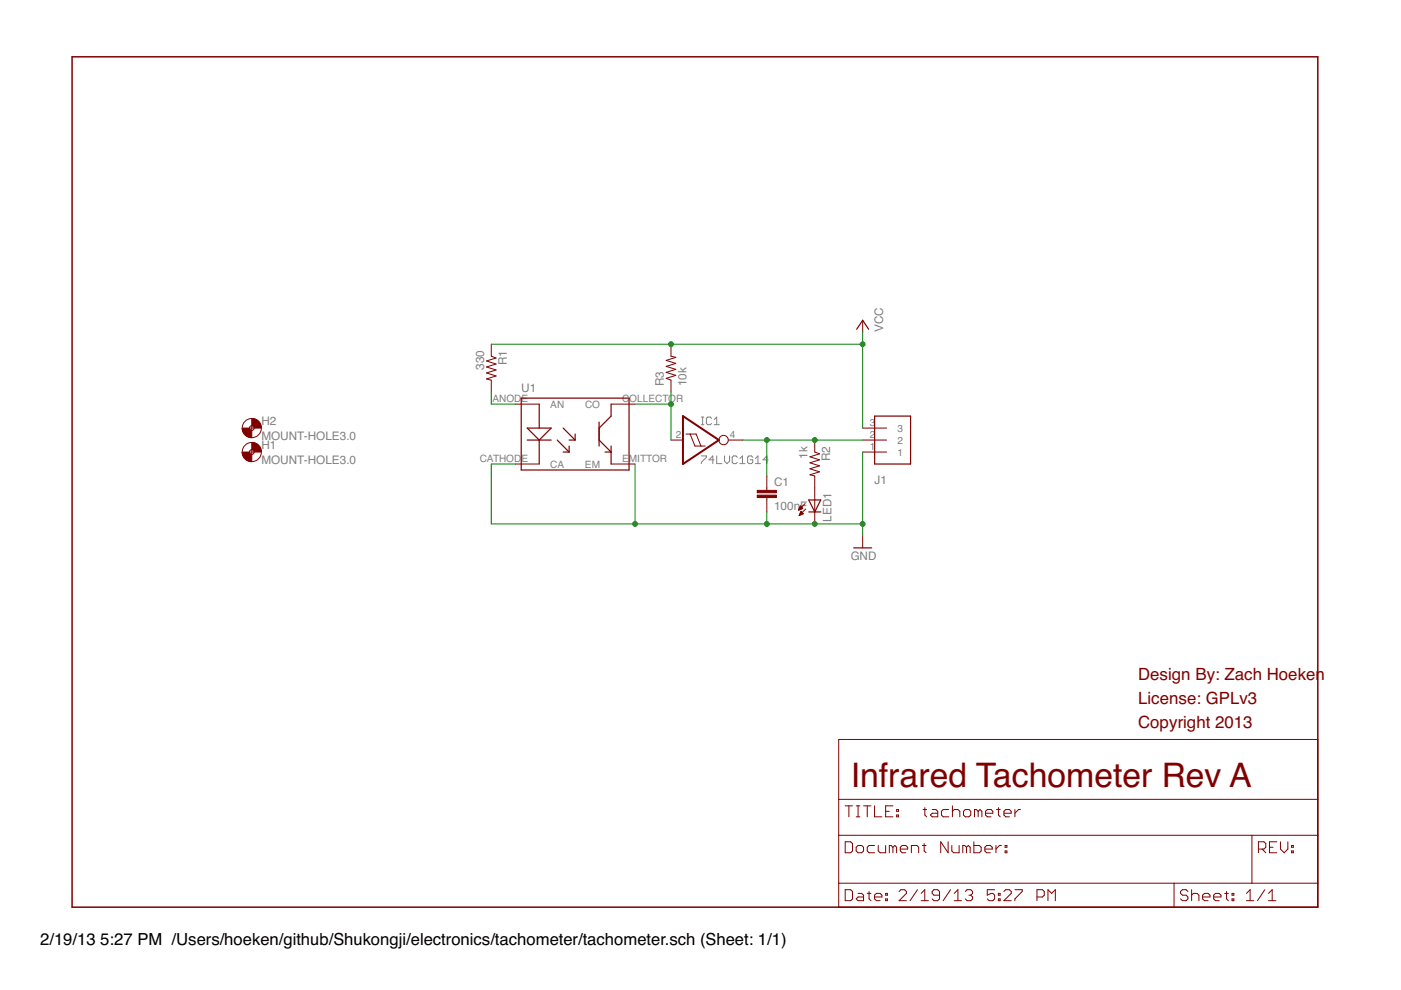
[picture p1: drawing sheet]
<svg xmlns="http://www.w3.org/2000/svg" width="297mm" height="210mm" viewBox="0 0 297 210" stroke-linecap="round" stroke-linejoin="round" font-family="sans-serif">
<g fill="#808080" stroke="#808080" stroke-width=".21">
<path d="M148.7 96.7h1.1z"/>
<path d="M149.8 96.7v.2z"/>
<path d="M149.8 96.9l-1.1 1.1z"/>
<path d="M148.7 98v.3z"/>
<path d="M151.1 96.7v1.6z"/>
<path d="M151.1 96.7l-.8 .8z"/>
<path d="M150.3 97.5h1.1z"/>
<path d="M152 96.7v1.6z"/>
<path d="M152 98.3h1.1z"/>
<path d="M153.6 96.7v1.1z"/>
<path d="M153.6 97.8l.5 .5z"/>
<path d="M154.1 98.3l.6-.5z"/>
<path d="M154.7 96.7v1.1z"/>
<path d="M156 96.7l.3 .2z"/>
<path d="M155.5 96.7h.5z"/>
<path d="M155.5 96.7l-.3 .2z"/>
<path d="M155.2 96.9v1.1z"/>
<path d="M155.2 98l.3 .3z"/>
<path d="M155.5 98.3h.5z"/>
<path d="M156 98.3l.3-.3z"/>
<path d="M156.9 97.2l.5-.5z"/>
<path d="M157.4 96.7v1.6z"/>
<path d="M156.9 98.3h1.1z"/>
<path d="M159.3 96.7l.3 .2z"/>
<path d="M158.8 96.7h.5z"/>
<path d="M158.5 96.9l.3-.2z"/>
<path d="M158.5 96.9v1.1z"/>
<path d="M158.5 98l.3 .3z"/>
<path d="M158.8 98.3h.5z"/>
<path d="M159.3 98.3l.3-.3z"/>
<path d="M159.6 97.5v.5z"/>
<path d="M159 97.5h.6z"/>
<path d="M160.1 97.2l.6-.5z"/>
<path d="M160.7 96.7v1.6z"/>
<path d="M160.1 98.3h1.1z"/>
<path d="M162.6 96.7v1.6z"/>
<path d="M162.6 96.7l-.8 .8z"/>
<path d="M161.8 97.5h1.1z"/>
<path d="M148.7 90h.5z"/>
<path d="M149 88.4v1.6z"/>
<path d="M148.7 88.4h.5z"/>
<path d="M150.6 88.4l.3 .3z"/>
<path d="M150.1 88.4h.5z"/>
<path d="M149.8 88.7l.3-.3z"/>
<path d="M149.8 88.7v1.1z"/>
<path d="M149.8 89.8l.3 .2z"/>
<path d="M150.1 90h.5z"/>
<path d="M150.6 90l.3-.2z"/>
<path d="M151.4 89l.6-.6z"/>
<path d="M152 88.4v1.6z"/>
<path d="M151.4 90h1.1z"/>
</g>
<g fill="none" stroke="#800000" stroke-width=".21">
<circle cx="53.4" cy="90.8" r="2.03"/>
<circle cx="53.4" cy="95.8" r="2.03"/>
<circle cx="53.4" cy="90.8" r=".51"/>
<circle cx="53.4" cy="95.8" r=".51"/>
<circle cx="153.4" cy="93.3" r=".99"/>
</g>
<g fill="#800000" stroke="#800000" stroke-width=".21">
<path d="M52.9 95.8h1z"/>
<path d="M53.4 95.3v1.1z"/>
<path d="M52.9 90.8h1z"/>
<path d="M53.4 90.3v1z"/>
<path d="M172.7 108.5v2.6z"/>
<path d="M172.7 103.5v2.5z"/>
<path d="M172.7 106v2.5z"/>
<path d="M169.3 108.2l1.4-1.4z"/>
<path d="M170.8 107.9l-1.4 1.4z"/>
<path d="M169.7 107.3l-.4 .9z"/>
<path d="M169.7 107.3l.5 .5z"/>
<path d="M169.3 108.2l.9-.4z"/>
<path d="M169.4 108.1h.1z"/>
<path d="M169.4 107.9h.4z"/>
<path d="M169.5 107.8h.6z"/>
<path d="M169.5 107.7h.6z"/>
<path d="M169.6 107.6h.4z"/>
<path d="M169.6 107.5h.3z"/>
<path d="M169.8 108.4l-.4 .9z"/>
<path d="M169.8 108.4l.5 .5z"/>
<path d="M169.4 109.3l.9-.4z"/>
<path d="M169.5 109.1h.3z"/>
<path d="M169.6 109h.5z"/>
<path d="M169.6 108.9h.7z"/>
<path d="M169.7 108.8h.5z"/>
<path d="M169.7 108.7h.4z"/>
<path d="M169.8 108.5h.1z"/>
<path d="M182.9 67.9v2.5z"/>
<path d="M182.9 113.6v2.6z"/>
<path d="M104.2 80.6v2.5z"/>
<path d="M104.2 73v2.5z"/>
<path d="M104.2 75.5l1 .4z"/>
<path d="M103.1 76.5l2.1-.6z"/>
<path d="M103.1 76.5l2.1 .7z"/>
<path d="M103.1 77.8l2.1-.6z"/>
<path d="M103.1 77.8l2.1 .6z"/>
<path d="M103.1 79.1l2.1-.7z"/>
<path d="M103.1 79.1l2.1 .6z"/>
<path d="M103.1 80.3l2.1-.6z"/>
<path d="M103.1 80.3l1.1 .3z"/>
<path d="M109.2 85.7h5.1z"/>
<path d="M109.2 98.4h5.1z"/>
<path d="M129.6 98.4h5z"/>
<path d="M129.6 85.7h5z"/>
<path d="M142.3 73v2.5z"/>
<path d="M142.3 80.6v2.5z"/>
<path d="M141.2 80.2l1.1 .4z"/>
<path d="M141.2 80.2l2.1-.6z"/>
<path d="M141.2 79l2.1 .6z"/>
<path d="M141.2 79l2.1-.7z"/>
<path d="M141.2 77.7l2.1 .6z"/>
<path d="M141.2 77.7l2.1-.7z"/>
<path d="M141.2 76.4l2.1 .6z"/>
<path d="M141.2 76.4l2.1-.6z"/>
<path d="M142.3 75.5l1 .3z"/>
<path d="M172.7 100.9v2.6z"/>
<path d="M172.7 93.3v2.5z"/>
<path d="M172.7 95.8l1.1 .4z"/>
<path d="M171.7 96.9l2.1-.7z"/>
<path d="M171.7 96.9l2.1 .6z"/>
<path d="M171.7 98.1l2.1-.6z"/>
<path d="M171.7 98.1l2.1 .7z"/>
<path d="M171.7 99.4l2.1-.6z"/>
<path d="M171.7 99.4l2.1 .6z"/>
<path d="M171.7 100.7l2.1-.7z"/>
<path d="M171.7 100.7l1 .2z"/>
<path d="M142.3 93.3h2.5z"/>
<path d="M154.4 93.3h3.1z"/>
<path d="M147.6 92l1 2.6z"/>
<path d="M146.3 92l1 2.6z"/>
<path d="M147.3 94.6h1.3z"/>
<path d="M148.6 94.6h.9z"/>
<path d="M145.4 92h.9z"/>
<path d="M146.3 92h1.3z"/>
<path d="M162.6 100.9v2.6z"/>
<path d="M162.6 106v2.5z"/>
<path d="M162.6 103.5v.5z"/>
<path d="M162.6 105.5v.5z"/>
<path d="M182.9 95.8h5.1z"/>
<path d="M182.9 93.3h5.1z"/>
<path d="M182.9 90.8h5.1z"/>
<path d="M177.8 192.3h71.1z"/>
<path d="M265.4 177.1h14z"/>
<path d="M177.8 187.3v5z"/>
<path d="M179.2 188.6v2.4z"/>
<path d="M179.2 191h1.2z"/>
<path d="M180.4 191l.3-.4z"/>
<path d="M180.7 189v1.6z"/>
<path d="M180.4 188.6l.3 .4z"/>
<path d="M179.2 188.6h1.2z"/>
<path d="M181.9 189.4h.8z"/>
<path d="M182.7 189.4l.4 .4z"/>
<path d="M183.1 189.8v1.2z"/>
<path d="M181.9 191h1.2z"/>
<path d="M181.5 190.6l.4 .4z"/>
<path d="M181.5 190.6l.4-.4z"/>
<path d="M181.9 190.2h1.2z"/>
<path d="M184.3 189v1.6z"/>
<path d="M184.3 190.6l.4 .4z"/>
<path d="M183.9 189.4h.8z"/>
<path d="M185.8 191h.8z"/>
<path d="M185.4 190.6l.4 .4z"/>
<path d="M185.4 189.8v.8z"/>
<path d="M185.4 189.8l.4-.4z"/>
<path d="M185.8 189.4h.8z"/>
<path d="M186.6 189.4l.4 .4z"/>
<path d="M187 189.8v.4z"/>
<path d="M185.4 190.2h1.6z"/>
<path d="M187.8 189.4h.4z"/>
<path d="M188.2 189.4v.4z"/>
<path d="M187.8 189.8h.4z"/>
<path d="M187.8 189.4v.4z"/>
<path d="M187.8 190.6h.4z"/>
<path d="M188.2 190.6v.4z"/>
<path d="M187.8 191h.4z"/>
<path d="M187.8 190.6v.4z"/>
<path d="M190.6 191h1.6z"/>
<path d="M190.6 191l1.6-1.6z"/>
<path d="M192.2 189v.4z"/>
<path d="M191.8 188.6l.4 .4z"/>
<path d="M191 188.6h.8z"/>
<path d="M191 188.6l-.4 .4z"/>
<path d="M194.5 188.6l-1.5 2.4z"/>
<path d="M196.1 188.6l-.8 .8z"/>
<path d="M196.1 188.6v2.4z"/>
<path d="M195.3 191h1.5z"/>
<path d="M197.6 190.6l.4 .4z"/>
<path d="M198 191h.8z"/>
<path d="M198.8 191l.4-.4z"/>
<path d="M199.2 189v1.6z"/>
<path d="M198.8 188.6l.4 .4z"/>
<path d="M198 188.6h.8z"/>
<path d="M198 188.6l-.4 .4z"/>
<path d="M197.6 189v.4z"/>
<path d="M197.6 189.4l.4 .4z"/>
<path d="M198 189.8h1.2z"/>
<path d="M201.5 188.6l-1.5 2.4z"/>
<path d="M202.3 189.4l.8-.8z"/>
<path d="M203.1 188.6v2.4z"/>
<path d="M202.3 191h1.6z"/>
<path d="M204.7 189l.3-.4z"/>
<path d="M205 188.6h.8z"/>
<path d="M205.8 188.6l.4 .4z"/>
<path d="M206.2 189v.4z"/>
<path d="M205.8 189.8l.4-.4z"/>
<path d="M205.4 189.8h.4z"/>
<path d="M205.8 189.8l.4 .4z"/>
<path d="M206.2 190.2v.4z"/>
<path d="M206.2 190.6l-.4 .4z"/>
<path d="M205 191h.8z"/>
<path d="M204.7 190.6l.3 .4z"/>
<path d="M209.3 188.6h1.6z"/>
<path d="M209.3 188.6v1.2z"/>
<path d="M209.3 189.8l.8-.4z"/>
<path d="M210.1 189.4h.4z"/>
<path d="M210.5 189.4l.4 .4z"/>
<path d="M210.9 189.8v.8z"/>
<path d="M210.9 190.6l-.4 .4z"/>
<path d="M209.7 191h.8z"/>
<path d="M209.3 190.6l.4 .4z"/>
<path d="M211.7 189.4h.3z"/>
<path d="M212 189.4v.4z"/>
<path d="M211.7 189.8h.3z"/>
<path d="M211.7 189.4v.4z"/>
<path d="M211.7 190.6h.3z"/>
<path d="M212 190.6v.4z"/>
<path d="M211.7 191h.3z"/>
<path d="M211.7 190.6v.4z"/>
<path d="M212.8 191h1.6z"/>
<path d="M212.8 191l1.6-1.6z"/>
<path d="M214.4 189v.4z"/>
<path d="M214 188.6l.4 .4z"/>
<path d="M213.2 188.6h.8z"/>
<path d="M212.8 189l.4-.4z"/>
<path d="M215.2 188.6h1.5z"/>
<path d="M216.7 188.6v.4z"/>
<path d="M216.7 189l-1.5 1.6z"/>
<path d="M215.2 190.6v.4z"/>
<path d="M219.9 188.6v2.4z"/>
<path d="M219.9 188.6h1.1z"/>
<path d="M221 188.6l.4 .4z"/>
<path d="M221.4 189v.8z"/>
<path d="M221.4 189.8l-.4 .4z"/>
<path d="M219.9 190.2h1.1z"/>
<path d="M222.2 188.6v2.4z"/>
<path d="M222.2 188.6l.8 .8z"/>
<path d="M223 189.4l.8-.8z"/>
<path d="M223.8 188.6v2.4z"/>
<path d="M177.8 187.3h71.1z"/>
<path d="M177.8 177.1v10.2z"/>
<path d="M279.4 177.1v10.2z"/>
<path d="M248.9 187.3v5z"/>
<path d="M248.9 187.3h16.5z"/>
<path d="M248.9 192.3h30.5z"/>
<path d="M251.5 188.6l.4 .4z"/>
<path d="M250.7 188.6h.8z"/>
<path d="M250.3 189l.4-.4z"/>
<path d="M250.3 189v.4z"/>
<path d="M250.3 189.4l.4 .4z"/>
<path d="M250.7 189.8h.8z"/>
<path d="M251.5 189.8l.4 .4z"/>
<path d="M251.9 190.2v.4z"/>
<path d="M251.9 190.6l-.4 .4z"/>
<path d="M250.7 191h.8z"/>
<path d="M250.3 190.6l.4 .4z"/>
<path d="M252.6 188.6v2.4z"/>
<path d="M252.6 189.8l.4-.4z"/>
<path d="M253 189.4h.8z"/>
<path d="M253.8 189.4l.4 .4z"/>
<path d="M254.2 189.8v1.2z"/>
<path d="M255.4 191h.7z"/>
<path d="M255 190.6l.4 .4z"/>
<path d="M255 189.8v.8z"/>
<path d="M255 189.8l.4-.4z"/>
<path d="M255.4 189.4h.7z"/>
<path d="M256.1 189.4l.4 .4z"/>
<path d="M256.5 189.8v.4z"/>
<path d="M255 190.2h1.5z"/>
<path d="M257.7 191h.8z"/>
<path d="M257.3 190.6l.4 .4z"/>
<path d="M257.3 189.8v.8z"/>
<path d="M257.3 189.8l.4-.4z"/>
<path d="M257.7 189.4h.8z"/>
<path d="M258.5 189.4l.4 .4z"/>
<path d="M258.9 189.8v.4z"/>
<path d="M257.3 190.2h1.6z"/>
<path d="M260.1 189v1.6z"/>
<path d="M260.1 190.6l.3 .4z"/>
<path d="M259.7 189.4h.7z"/>
<path d="M261.2 189.4h.4z"/>
<path d="M261.6 189.4v.4z"/>
<path d="M261.2 189.8h.4z"/>
<path d="M261.2 189.4v.4z"/>
<path d="M261.2 190.6h.4z"/>
<path d="M261.6 190.6v.4z"/>
<path d="M261.2 191h.4z"/>
<path d="M261.2 190.6v.4z"/>
<path d="M264.3 189.4l.7-.8z"/>
<path d="M265 188.6v2.4z"/>
<path d="M264.3 191h1.5z"/>
<path d="M268.2 188.6l-1.6 2.4z"/>
<path d="M268.9 189.4l.8-.8z"/>
<path d="M269.7 188.6v2.4z"/>
<path d="M268.9 191h1.6z"/>
<path d="M266.8 178.5v2.3z"/>
<path d="M266.8 178.5h1.2z"/>
<path d="M268 178.5l.4 .4z"/>
<path d="M268.4 178.9v.7z"/>
<path d="M268 180l.4-.4z"/>
<path d="M266.8 180h1.2z"/>
<path d="M267.6 180l.8 .8z"/>
<path d="M269.2 178.5h1.5z"/>
<path d="M269.2 178.5v2.3z"/>
<path d="M269.2 180.8h1.5z"/>
<path d="M269.2 179.6h.7z"/>
<path d="M271.5 178.5v1.5z"/>
<path d="M271.5 180l.8 .8z"/>
<path d="M272.3 180.8l.7-.8z"/>
<path d="M273 178.5v1.5z"/>
<path d="M273.8 179.3h.4z"/>
<path d="M274.2 179.3v.3z"/>
<path d="M273.8 179.6h.4z"/>
<path d="M273.8 179.3v.3z"/>
<path d="M273.8 180.4h.4z"/>
<path d="M274.2 180.4v.4z"/>
<path d="M273.8 180.8h.4z"/>
<path d="M273.8 180.4v.4z"/>
<path d="M265.4 177.1v10.2z"/>
<path d="M177.8 177.1h87.6z"/>
<path d="M265.4 187.3h14z"/>
<path d="M279.4 187.3v5z"/>
<path d="M177.8 169.5v7.6z"/>
<path d="M177.8 156.8h101.6z"/>
<path d="M279.4 156.8v12.7z"/>
<path d="M177.8 169.5h101.6z"/>
<path d="M177.8 156.8v12.7z"/>
<path d="M279.4 169.5v7.6z"/>
<path d="M180 170.9v2.3z"/>
<path d="M179.2 170.9h1.5z"/>
<path d="M181.5 173.2h.8z"/>
<path d="M181.9 170.9v2.3z"/>
<path d="M181.5 170.9h.8z"/>
<path d="M183.9 170.9v2.3z"/>
<path d="M183.1 170.9h1.6z"/>
<path d="M185.4 170.9v2.3z"/>
<path d="M185.4 173.2h1.6z"/>
<path d="M187.8 170.9h1.5z"/>
<path d="M187.8 170.9v2.3z"/>
<path d="M187.8 173.2h1.5z"/>
<path d="M187.8 172h.8z"/>
<path d="M190.1 171.6h.4z"/>
<path d="M190.5 171.6v.4z"/>
<path d="M190.1 172h.4z"/>
<path d="M190.1 171.6v.4z"/>
<path d="M190.1 172.8h.4z"/>
<path d="M190.5 172.8v.4z"/>
<path d="M190.1 173.2h.4z"/>
<path d="M190.1 172.8v.4z"/>
<path d="M179.2 178.5v2.3z"/>
<path d="M179.2 180.8h1.2z"/>
<path d="M180.4 180.8l.3-.4z"/>
<path d="M180.7 178.9v1.5z"/>
<path d="M180.4 178.5l.3 .4z"/>
<path d="M179.2 178.5h1.2z"/>
<path d="M181.9 180.8h.8z"/>
<path d="M182.7 180.8l.4-.4z"/>
<path d="M183.1 179.6v.8z"/>
<path d="M182.7 179.3l.4 .3z"/>
<path d="M181.9 179.3h.8z"/>
<path d="M181.5 179.6l.4-.3z"/>
<path d="M181.5 179.6v.8z"/>
<path d="M181.5 180.4l.4 .4z"/>
<path d="M184.3 179.3h1.1z"/>
<path d="M184.3 179.3l-.4 .3z"/>
<path d="M183.9 179.6v.8z"/>
<path d="M183.9 180.4l.4 .4z"/>
<path d="M184.3 180.8h1.1z"/>
<path d="M186.2 179.3v1.1z"/>
<path d="M186.2 180.4l.4 .4z"/>
<path d="M186.6 180.8h1.2z"/>
<path d="M187.8 179.3v1.5z"/>
<path d="M188.6 179.3v1.5z"/>
<path d="M188.6 179.3h.3z"/>
<path d="M188.9 179.3l.4 .3z"/>
<path d="M189.3 179.6v1.2z"/>
<path d="M189.3 179.6l.4-.3z"/>
<path d="M189.7 179.3l.4 .3z"/>
<path d="M190.1 179.6v1.2z"/>
<path d="M191.3 180.8h.7z"/>
<path d="M190.9 180.4l.4 .4z"/>
<path d="M190.9 179.6v.8z"/>
<path d="M190.9 179.6l.4-.3z"/>
<path d="M191.3 179.3h.7z"/>
<path d="M192 179.3l.4 .3z"/>
<path d="M192.4 179.6v.4z"/>
<path d="M190.9 180h1.5z"/>
<path d="M193.2 179.3v1.5z"/>
<path d="M193.2 179.3h1.2z"/>
<path d="M194.4 179.3l.4 .3z"/>
<path d="M194.8 179.6v1.2z"/>
<path d="M195.9 178.9v1.5z"/>
<path d="M195.9 180.4l.4 .4z"/>
<path d="M195.6 179.3h.7z"/>
<path d="M199.5 178.5v2.3z"/>
<path d="M199.5 178.5l1.5 2.3z"/>
<path d="M201 178.5v2.3z"/>
<path d="M201.8 179.3v1.1z"/>
<path d="M201.8 180.4l.4 .4z"/>
<path d="M202.2 180.8h1.1z"/>
<path d="M203.3 179.3v1.5z"/>
<path d="M204.1 179.3v1.5z"/>
<path d="M204.1 179.3h.4z"/>
<path d="M204.5 179.3l.4 .3z"/>
<path d="M204.9 179.6v1.2z"/>
<path d="M204.9 179.6l.4-.3z"/>
<path d="M205.3 179.3l.4 .3z"/>
<path d="M205.7 179.6v1.2z"/>
<path d="M206.5 178.5v2.3z"/>
<path d="M206.5 180.8h1.1z"/>
<path d="M208 180.4l-.4 .4z"/>
<path d="M208 179.6v.8z"/>
<path d="M207.6 179.3l.4 .3z"/>
<path d="M206.5 179.3h1.1z"/>
<path d="M209.2 180.8h.8z"/>
<path d="M208.8 180.4l.4 .4z"/>
<path d="M208.8 179.6v.8z"/>
<path d="M208.8 179.6l.4-.3z"/>
<path d="M209.2 179.3h.8z"/>
<path d="M210 179.3l.4 .3z"/>
<path d="M210.4 179.6v.4z"/>
<path d="M208.8 180h1.6z"/>
<path d="M211.2 179.3v1.5z"/>
<path d="M211.2 180l.7-.7z"/>
<path d="M211.9 179.3h.4z"/>
<path d="M213.1 179.3h.4z"/>
<path d="M213.5 179.3v.3z"/>
<path d="M213.1 179.6h.4z"/>
<path d="M213.1 179.3v.3z"/>
<path d="M213.1 180.4h.4z"/>
<path d="M213.5 180.4v.4z"/>
<path d="M213.1 180.8h.4z"/>
<path d="M213.1 180.4v.4z"/>
<path d="M196.1 171.2v1.6z"/>
<path d="M196.1 172.8l.4 .4z"/>
<path d="M195.7 171.6h.8z"/>
<path d="M197.7 171.6h.7z"/>
<path d="M198.4 171.6l.4 .4z"/>
<path d="M198.8 172v1.2z"/>
<path d="M197.7 173.2h1.1z"/>
<path d="M197.3 172.8l.4 .4z"/>
<path d="M197.3 172.8l.4-.4z"/>
<path d="M197.7 172.4h1.1z"/>
<path d="M200 171.6h1.1z"/>
<path d="M200 171.6l-.4 .4z"/>
<path d="M199.6 172v.8z"/>
<path d="M199.6 172.8l.4 .4z"/>
<path d="M200 173.2h1.1z"/>
<path d="M201.9 170.9v2.3z"/>
<path d="M201.9 172l.4-.4z"/>
<path d="M202.3 171.6h.8z"/>
<path d="M203.1 171.6l.4 .4z"/>
<path d="M203.5 172v1.2z"/>
<path d="M204.7 173.2h.7z"/>
<path d="M205.4 173.2l.4-.4z"/>
<path d="M205.8 172v.8z"/>
<path d="M205.4 171.6l.4 .4z"/>
<path d="M204.7 171.6h.7z"/>
<path d="M204.3 172l.4-.4z"/>
<path d="M204.3 172v.8z"/>
<path d="M204.3 172.8l.4 .4z"/>
<path d="M206.6 171.6v1.6z"/>
<path d="M206.6 171.6h.4z"/>
<path d="M207 171.6l.4 .4z"/>
<path d="M207.4 172v1.2z"/>
<path d="M207.4 172l.4-.4z"/>
<path d="M207.8 171.6l.4 .4z"/>
<path d="M208.2 172v1.2z"/>
<path d="M209.3 173.2h.8z"/>
<path d="M209 172.8l.3 .4z"/>
<path d="M209 172v.8z"/>
<path d="M209 172l.3-.4z"/>
<path d="M209.3 171.6h.8z"/>
<path d="M210.1 171.6l.4 .4z"/>
<path d="M210.5 172v.4z"/>
<path d="M209 172.4h1.5z"/>
<path d="M211.7 171.2v1.6z"/>
<path d="M211.7 172.8l.4 .4z"/>
<path d="M211.3 171.6h.8z"/>
<path d="M213.2 173.2h.8z"/>
<path d="M212.9 172.8l.3 .4z"/>
<path d="M212.9 172v.8z"/>
<path d="M212.9 172l.3-.4z"/>
<path d="M213.2 171.6h.8z"/>
<path d="M214 171.6l.4 .4z"/>
<path d="M214.4 172v.4z"/>
<path d="M212.9 172.4h1.5z"/>
<path d="M215.2 171.6v1.6z"/>
<path d="M215.2 172.4l.8-.8z"/>
<path d="M216 171.6h.3z"/>
<path d="M53.4 93.8a2 2 0 0 1 2 2h-1.5l-.1-.3-.4-.2z" fill-rule="evenodd"/>
<path d="M51.4 95.8h1.5l.1 .3 .4 .3v1.5a2 2 0 0 1-2-2.1z" fill-rule="evenodd"/>
<path d="M53.4 88.7a2 2 0 0 1 2 2.1h-1.5l-.1-.3-.4-.2z" fill-rule="evenodd"/>
<path d="M51.4 90.8h1.5l.1 .3 .4 .2v1.5a2 2 0 0 1-2-2z" fill-rule="evenodd"/>
</g>
<g fill="#800000" stroke="#800000" stroke-width=".25">
<path d="M174 106l-1.3 2.5z"/>
<path d="M171.5 106l1.2 2.5z"/>
<path d="M172.7 108.5h1.3z"/>
<path d="M171.5 108.5h1.2z"/>
<path d="M172.7 106h1.3z"/>
<path d="M171.5 106h1.2z"/>
<path d="M182.9 67.9l-1.3 1.9z"/>
<path d="M182.9 67.9l1.3 1.9z"/>
<path d="M181 116.2h3.8z"/>
<path d="M114.3 85.7v5.1z"/>
<path d="M111.8 90.8l2.5 2.5z"/>
<path d="M111.8 90.8h5.1z"/>
<path d="M116.9 90.8l-2.6 2.5z"/>
<path d="M114.3 93.3h2.6z"/>
<path d="M111.8 93.3h2.5z"/>
<path d="M114.3 93.3v5.1z"/>
<path d="M129.6 85.7v2.5z"/>
<path d="M129.6 88.2l-2.6 2.6z"/>
<path d="M127 90.8v2.5z"/>
<path d="M127 93.3l2.6 2.5z"/>
<path d="M129.6 95.8v2.6z"/>
<path d="M118.1 93.3l2.6 2.5z"/>
<path d="M119.4 95.8h1.3z"/>
<path d="M120.7 94.6v1.2z"/>
<path d="M119.4 90.8l2.5 2.5z"/>
<path d="M120.7 93.3h1.2z"/>
<path d="M121.9 92v1.3z"/>
<path d="M129.6 94.6v1.2z"/>
<path d="M128.3 95.8h1.3z"/>
<path d="M127 89.5v5.1z"/>
<path d="M110.5 84.4v15.3z"/>
<path d="M110.5 99.7h22.9z"/>
<path d="M133.4 84.4v15.3z"/>
<path d="M110.5 84.4h22.9z"/>
<path d="M185.4 98.4h7.7z"/>
<path d="M193.1 88.2v10.2z"/>
<path d="M185.4 88.2h7.7z"/>
<path d="M185.4 88.2v10.2z"/>
</g>
<g fill="#800000" stroke="#800000" stroke-width=".42">
<path d="M144.8 88.2l7.6 5.1z"/>
<path d="M144.8 98.4l7.6-5.1z"/>
<path d="M144.8 88.2v10.2z"/>
</g>
<g fill="#800000" stroke="#800000" stroke-width=".21">
<path d="M160.5 105h4.1v.5h-4.1z"/>
<path d="M160.5 104h4.1v.5h-4.1z"/>
</g>
<g fill="#800000" stroke="#800000" stroke-width=".32">
<path d="M15.3 12v180.3z"/>
<path d="M15.3 192.3h264.1z"/>
<path d="M279.4 12v180.3z"/>
<path d="M15.3 12h264.1z"/>
</g>
<g fill="#008000" stroke="#008000" stroke-width=".21">
<path d="M182.9 70.4v2.6z"/>
<path d="M182.9 73v17.8z"/>
<path d="M104.2 73h38.1z"/>
<path d="M142.3 73h40.6z"/>
<path d="M172.7 93.3h10.2z"/>
<path d="M157.5 93.3h5.1z"/>
<path d="M162.6 93.3h10.1z"/>
<path d="M162.6 93.3v7.6z"/>
<path d="M104.2 85.7h5z"/>
<path d="M104.2 83.1v2.6z"/>
<path d="M104.2 98.4h5z"/>
<path d="M182.9 95.8v15.3z"/>
<path d="M172.7 111.1h10.2z"/>
<path d="M162.6 111.1h10.1z"/>
<path d="M134.6 111.1h28z"/>
<path d="M134.6 98.4v12.7z"/>
<path d="M182.9 111.1v2.5z"/>
<path d="M104.2 111.1h30.4z"/>
<path d="M104.2 98.4v12.7z"/>
<path d="M162.6 108.5v2.6z"/>
<path d="M142.3 83.1v2.6z"/>
<path d="M142.3 85.7v7.6z"/>
<path d="M134.6 85.7h7.7z"/>
<circle cx="142.3" cy="73" r=".51"/>
<circle cx="182.9" cy="73" r=".51"/>
<circle cx="172.7" cy="93.3" r=".51"/>
<circle cx="162.6" cy="93.3" r=".51"/>
<circle cx="134.6" cy="111.1" r=".51"/>
<circle cx="182.9" cy="111.1" r=".51"/>
<circle cx="172.7" cy="111.1" r=".51"/>
<circle cx="162.6" cy="111.1" r=".51"/>
<circle cx="142.3" cy="85.7" r=".51"/>
</g>
<text font-size="7.2" fill="#800000" x="180.4" y="166.9">Infrared Tachometer Rev A</text>
<g font-size="3.6" fill="#800000">
<text x="241.3" y="144.1">Design By: Zach Hoeken</text>
<text x="241.3" y="149.2">License: GPLv3</text>
<text x="241.3" y="154.2">Copyright 2013</text>
</g>
<g font-size="3.5">
<text x="8.5" y="200.4">2/19/13</text>
<text x="21.3" y="200.4">5:27 PM /Users/hoeken/github/Shukongji/electronics/tachometer/tachometer.sch (Sheet: 1/1)</text>
</g>
<g font-size="2.5" fill="#808080">
<text x="187.2" y="70.4" transform="rotate(-90 187.2 70.4)">VCC</text>
<text x="107.4" y="77.4" transform="rotate(-90 107.4 77.4)">R1</text>
<text x="102.6" y="78.4" transform="rotate(-90 102.6 78.4)">330</text>
<text x="110.5" y="83.1">U1</text>
<text x="140.8" y="81.9" transform="rotate(-90 140.8 81.9)">R3</text>
<text x="145.6" y="81.9" transform="rotate(-90 145.6 81.9)">10k</text>
<text x="55.4" y="93.2">MOUNT-HOLE3.0</text>
<text x="55.4" y="95.3">H1</text>
<text x="55.4" y="90.2">H2</text>
<text x="55.4" y="98.3">MOUNT-HOLE3.0</text>
<text x="171.2" y="97.2" transform="rotate(-90 171.2 97.2)">1k</text>
<text x="176" y="97.7" transform="rotate(-90 176 97.7)">R2</text>
<text x="164.1" y="103.1">C1</text>
<text x="185.4" y="102.7">J1</text>
<text x="164.1" y="108.2">100nF</text>
<text x="176.3" y="110.6" transform="rotate(-90 176.3 110.6)">LED1</text>
<text x="180.4" y="118.7">GND</text>
</g>
<g font-size="2.1" fill="#808080">
<text x="104.4" y="85.3">ANOD</text>
<text x="110.6" y="85.3">E</text>
<text x="116.7" y="86.4">AN</text>
<text x="124" y="86.4">CO</text>
<text x="131.9" y="85.3">C</text>
<text x="133.4" y="85.3">OLLECTOR</text>
<text x="143.3" y="92.9">2</text>
<text x="154.8" y="92.9">4</text>
<text x="184.5" y="95.5">1</text>
<text x="184.5" y="92.9">2</text>
<text x="184.5" y="90.4">3</text>
<text x="190.3" y="94.1">2</text>
<text x="190.3" y="91.5">3</text>
<text x="101.7" y="98">CATHOD</text>
<text x="110.5" y="98">E</text>
<text x="116.7" y="99.1">CA</text>
<text x="124" y="99.1">EM</text>
<text x="131.9" y="98">EMITTOR</text>
<text x="190.3" y="96.6">1</text>
</g>
</svg>
